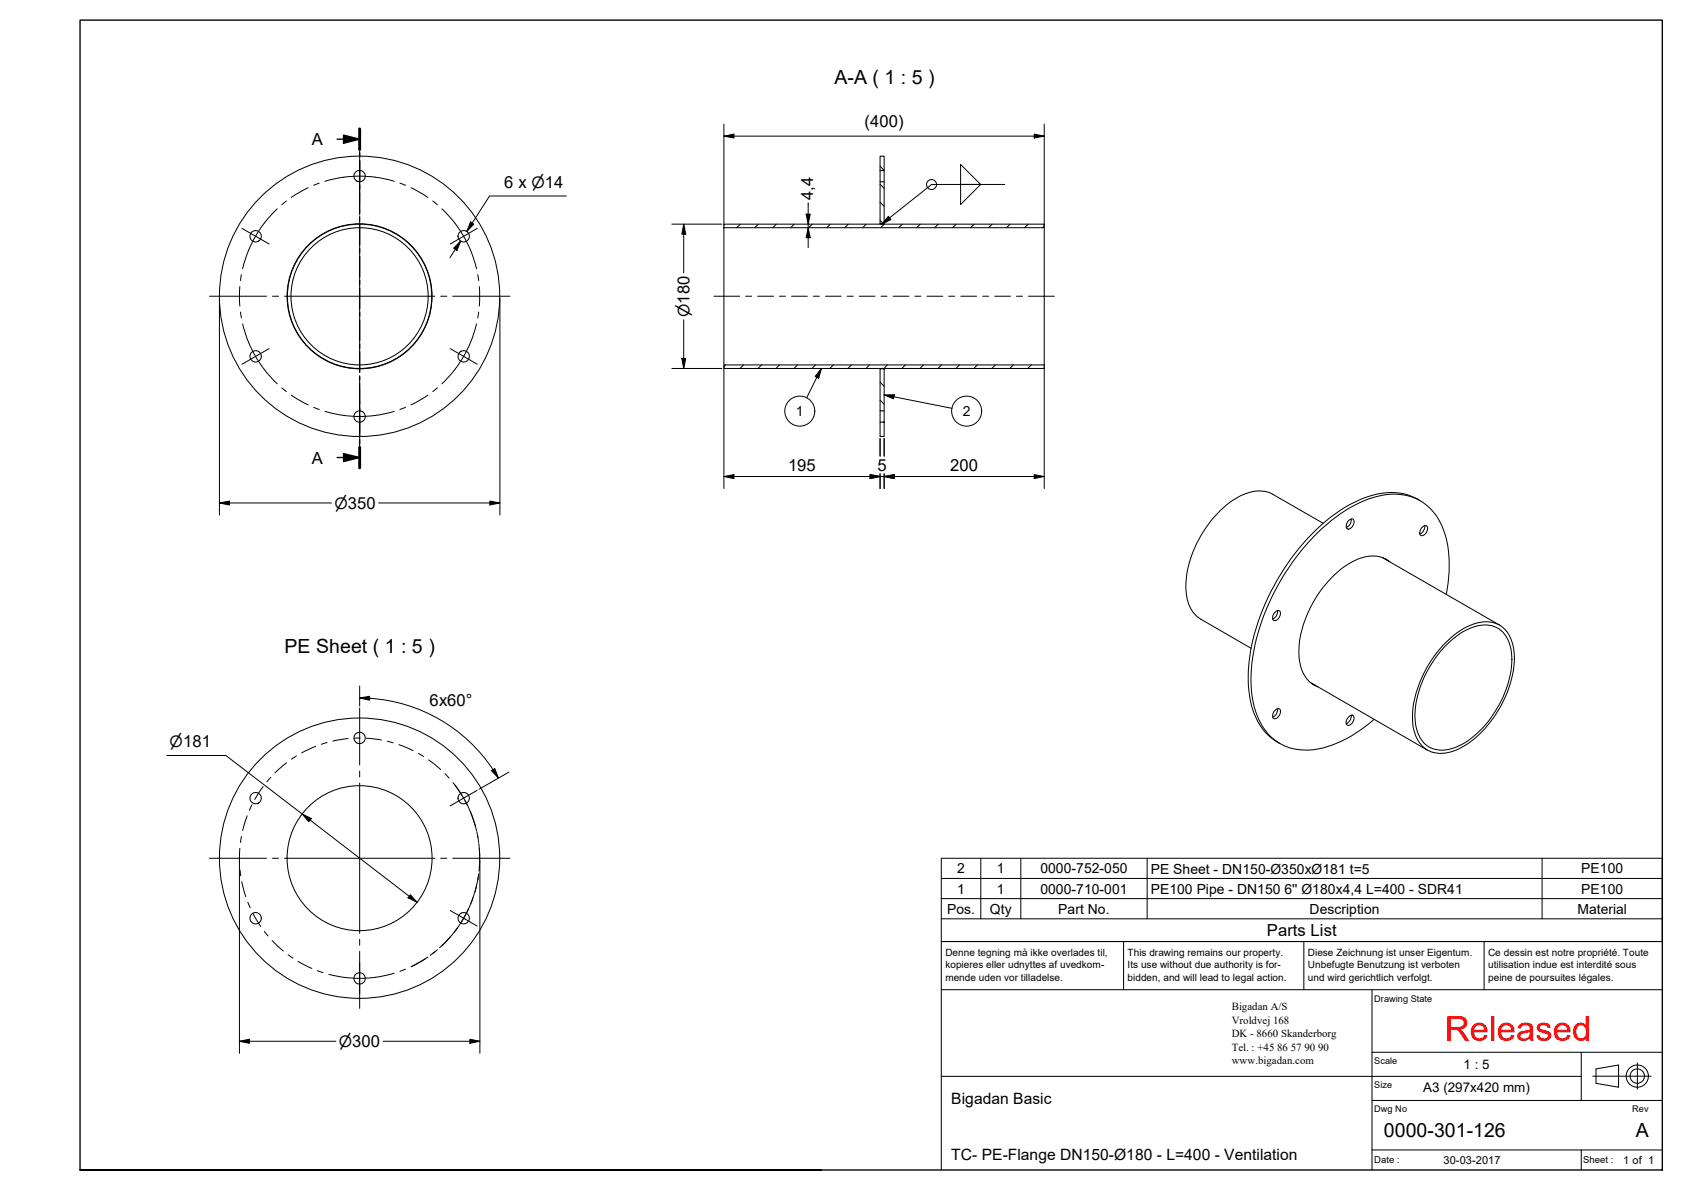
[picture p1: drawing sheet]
<svg xmlns="http://www.w3.org/2000/svg" width="420mm" height="297mm" viewBox="0 0 420 297" stroke-linecap="round" stroke-linejoin="round" font-family="sans-serif">
<!-- layer: Hatch -->
<g fill="none" stroke="#000" stroke-width=".25">
<path d="M184.8 56l-.9 .8M189.3 56l-.9 .8M193.8 56l-.9 .8M198.3 56l-.9 .8M202.8 56l-.9 .8M207.3 56l-.9 .8M211.8 56l-.9 .8M216.2 56l-.8 .8M219.7 55l.9 .9M219.7 50.5l1 1M219.7 46l1 1M219.7 41.5l1 1"/>
<path d="M220.7 56l-.8 .8M225.3 56l-.9 .8M229.7 56l-.8 .8M234.2 56l-.9 .8M238.7 56l-.9 .8M243.2 56l-.9 .8M247.7 56l-.9 .8M252.2 56l-.9 .8M256.7 56l-.9 .8M260.7 56.4l-.4 .4M181.1 91.1l-.4 .4M185.6 91.1l-.9 .9"/>
<path d="M190.1 91.1l-.9 .9M194.6 91.1l-.9 .9M199.1 91.1l-.9 .9M203.6 91.1l-.9 .9M208.1 91.1l-.9 .9M212.6 91.1l-.9 .9M217 91.1l-.8 .9M219.7 99.9l1 1M219.7 95.4l1 1M221.5 91.1l-.8 .9M226 91.1l-.8 .9M230.5 91.1l-.8 .9"/>
<path d="M235 91.1l-.9 .9M239.5 91.1l-.9 .9M244 91.1l-.9 .9M248.5 91.1l-.9 .9M253 91.1l-.9 .9M257.5 91.1l-.9 .9M219.7 108.9l.1 .1M220.7 105.4h.1"/>
</g>
<!-- layer: Visible -->
<g fill="none" stroke="#000" stroke-width=".25">
<path d="M219.7 39h1v3.6h-1zM180.7 56h80v.8h-80zM180.7 56.8v34.3M219.7 45.4h1v10.5h-1zM219.7 42.6v2.8M219.7 55.9v.1M220.7 42.6v2.8M220.7 55.9v.1M260.7 56.8v34.3M180.7 91.1h80v.9h-80zM219.7 92.1h1v10.5h-1zM219.7 92v.1"/>
<path d="M220.7 92v.1M219.7 102.6v2.8M220.7 102.6v2.8h-1v3.6h1v-3.6M330.3 130.6l-12.5-7.2a8.9 8.9 0 0 0-9 .9 28 28 0 0 0-12.8 22 9 9 0 0 0 3.8 8.2l12.5 7.3M336.8 129.9a.71 .71 0 0 1 .9-.3 .71 .71 0 0 1 .3 .9 1.42 1.42 0 0 1-1.8 1.4 1.83 1.83 0 0 1 .6-2zM337.3 129.6a1.93 1.93 0 0 1-1.2 2M345.1 139.2l29.3 16.8M345.7 139.4l.6 .5M354.5 125a15.2 15.2 0 0 0-14.1-.7 43.5 43.5 0 0 0-18.9 16.3 51.8 51.8 0 0 0-9.9 29.3 19.2 19.2 0 0 0 4.9 13.6l3 2.1M355 131.6a.74 .74 0 0 1 1.1-.4 .74 .74 0 0 1 .3 1.1 1.49 1.49 0 0 1-1.7 1.3 1.58 1.58 0 0 1 .3-2zM355.7 131.2a2.18 2.18 0 0 1-1.2 2.1M318.1 153.1l.2-.2a.75 .75 0 0 1 1.1-.5 .75 .75 0 0 1 .2 1.1 1.5 1.5 0 0 1-1.7 1.3l-.2-.8z"/>
<path d="M318.9 152.4a2.01 2.01 0 0 1-1.2 2.1M347 140.2a7.9 7.9 0 0 0-8.6-.3 26.4 26.4 0 0 0-12.2 13.9 19.1 19.1 0 0 0-1.1 13.7 6.7 6.7 0 0 0 3.9 3.9M361.1 148.4a28.6 28.6 0 0 0-1.5-17.9 12.6 12.6 0 0 0-14.4-6.9 32.7 32.7 0 0 0-16.2 9.3 56.6 56.6 0 0 0-16.6 34 22.1 22.1 0 0 0 3.9 15.9 12.7 12.7 0 0 0 12.8 4.1 30.7 30.7 0 0 0 14-7.3M318.2 177.4a.75 .75 0 0 1 .8-.6 .75 .75 0 0 1 .7 .8 1.65 1.65 0 0 1-1.7 1.8 1.39 1.39 0 0 1 .2-2zM318.9 176.9a1.93 1.93 0 0 1-1.2 2.1M327.1 170.3l29.2 16.9M327.7 170.8l.6 .2M336.7 179a.75 .75 0 0 1 1-.5 .75 .75 0 0 1 .3 1.1 1.5 1.5 0 0 1-1.7 1.4 1.52 1.52 0 0 1 .4-2zM337.3 178.5a1.93 1.93 0 0 1-1.2 2.1M361 160.3a14.8 14.8 0 0 1 10.6-5.1 6.7 6.7 0 0 1 6 5.5 21.1 21.1 0 0 1-2.2 14.2 25.3 25.3 0 0 1-12 12.4 7.3 7.3 0 0 1-8.8-1.6 11.2 11.2 0 0 1-1.9-8.2 29.1 29.1 0 0 1 8.3-17.2zM361.3 160.8a14.6 14.6 0 0 1 9.6-4.8 6.5 6.5 0 0 1 6.3 6 23.3 23.3 0 0 1-4.2 16 20.5 20.5 0 0 1-10.9 9 6.4 6.4 0 0 1-8.4-4.9 20.7 20.7 0 0 1 2.8-14.9l2.5-3.9z"/>
<circle cx="63.8" cy="59" r="1.42"/>
<circle cx="89.8" cy="43.9" r="1.42"/>
<circle cx="115.8" cy="59" r="1.42"/>
<circle cx="89.8" cy="74" r="18"/>
<circle cx="89.8" cy="74" r="17.1"/>
<circle cx="89.8" cy="74" r="18.1"/>
<circle cx="89.8" cy="74" r="35"/>
<circle cx="63.8" cy="88.9" r="1.42"/>
<circle cx="115.8" cy="88.9" r="1.42"/>
<circle cx="89.8" cy="104" r="1.42"/>
<circle cx="63.8" cy="199.2" r="1.42"/>
<circle cx="89.8" cy="184.2" r="1.42"/>
<circle cx="115.8" cy="199.2" r="1.42"/>
<circle cx="89.8" cy="214.2" r="18.1"/>
<circle cx="89.8" cy="214.2" r="35"/>
<circle cx="63.8" cy="229.2" r="1.42"/>
<circle cx="115.8" cy="229.2" r="1.42"/>
<circle cx="89.8" cy="244.2" r="1.42"/>
</g>
<!-- layer: Section Line -->
<g fill="none" stroke="#000" stroke-width=".34">
<path d="M84.2 34.7h5.6M85.8 33.7l4 1-4 1.1zM89.8 32.2v5.1M89.8 38.2v1M89.8 40.1v5.1M89.8 46.1v1.1M89.8 48.1v5.1M89.8 54.1v1M89.8 56v5.2M89.8 62v1.1M89.8 64v5.1M89.8 70v1"/>
<path d="M89.8 71.9v5.1M89.8 77.9v1.1M89.8 79.9v5.1M89.8 85.9v1M89.8 87.8v5.1M89.8 93.8v1.1M89.8 95.7v5.2M84.2 114.2h5.6M85.8 113.2l4 1-4 1zM89.8 101.8v1M89.8 103.7v5.1M89.8 109.7v1.1"/>
<path d="M89.8 111.7v5.1"/>
</g>
<path d="M89.8 32.2v5.1M89.8 111.7v5.1" fill="none" stroke="#000" stroke-width=".72"/>
<g fill="#000">
<path d="M85.8 33.7l4 1-4 1.1z" fill-rule="evenodd"/>
<path d="M85.8 113.2l4 1-4 1z" fill-rule="evenodd"/>
</g>
<!-- layer: Symbol -->
<g fill="none" stroke="#000" stroke-width=".25">
<path d="M221.8 54l.6 .8-2.3 1.2zM239.8 41l5 5h-5h5l-5 5zM250.8 46h-18.2l-12.5 10M205.1 92l-.7 2.4-.9-.4zM205.1 92l-3.7 7.3M220.7 98.6l2.6-.1-.2 1.1zM220.7 98.6l17 3.3M235 219.3h180M244.9 214.2v15.1M254.8 214.2v15.1M286.4 214.2v15.1M385 214.2v15.1"/>
<path d="M235 224.3h180v-10.1h-180v15.1M235 229.3v5.7h180v-5.7M415 224.3v5h-180"/>
<circle cx="232.6" cy="46.1" r="1.25"/>
<circle cx="199.7" cy="102.6" r="3.7"/>
<circle cx="241.3" cy="102.6" r="3.7"/>
</g>
<!-- layer: Border -->
<path d="M20 5h395v287h-395zM205 292h-185h185" fill="none" stroke="#000" stroke-width=".34"/>
<!-- layer: Title -->
<g fill="none" stroke="#000" stroke-width=".25">
<path d="M280.5 235v12M325.5 235v12M370.5 235v12M415 235h-180v57M235 247h180M342.5 247v45M235 268.7h159.8M342.5 274.7h72.5M342.5 262.7h72.5M394.8 262.7v12M397.6 268.6h14.6M398.4 266.8l5.7-1v5.6l-5.7-1z"/>
<path d="M408.8 265.3v6.6M342.5 287h72.5M394.8 287v5"/>
<circle cx="408.7" cy="268.6" r="2.77"/>
<circle cx="408.7" cy="268.6" r="1.8"/>
</g>
<!-- layer: Centerline -->
<g fill="none" stroke="#000" stroke-width=".25">
<path d="M69.2 52.1a30 30 0 0 0-8.6 15M71.5 50.2l-1.2 .9M76.9 46.9l-4.2 2.4M79.7 45.7l-1.4 .6M98.4 45.2a30 30 0 0 0-17.3 0M99.8 45.7l1.4 .6M102.6 46.9l4.2 2.4M108 50.2l1.2 .9M110.3 52.1a30 30 0 0 1 8.7 15M59.9 71.5v4.9M60 77.9l.3 1.5M60.3 68.6l-.3 1.4"/>
<path d="M119.3 68.6l.2 1.4M119.5 77.9l-.2 1.5M119.7 71.5v4.9M178.2 73.9h6.5M186.1 73.9h1.6M189.1 73.9h4M194.6 73.9h1.5M197.6 73.9h3.9M203.1 73.9h1.5M206.1 73.9h3.9M211.5 73.9h1.5M214.5 73.9h3.9"/>
<path d="M220 73.9h1.4M223 73.9h3.9M228.4 73.9h1.5M231.4 73.9h4M236.9 73.9h1.4M239.9 73.9h3.9M245.3 73.9h1.5M248.3 73.9h4M253.7 73.9h1.6M256.8 73.9h6.4M60.6 80.8a30 30 0 0 0 8.6 15M70.3 96.8l1.2 1"/>
<path d="M72.7 98.6l4.2 2.5M106.8 98.6l-4.2 2.5M109.2 96.8l-1.2 1M119 80.8a30 30 0 0 1-8.7 15M78.3 101.7l1.4 .5M81.1 102.7a30 30 0 0 0 17.3 0M101.2 101.7l-1.4 .5M65.7 196.3l-2.1 3.3M67.6 194l-1 1.1M71.5 190.4l-2.9 2.5M74 188.7l-1.2 .8M78.8 186.3l-3.5 1.6"/>
<path d="M81.6 185.3l-1.4 .5M86.9 184.4l-3.8 .6M89.9 184.2l-1.5 .1M91.4 184.3l3.8 .4M96.7 185l1.5 .4M99.6 185.9l3.5 1.5M104.5 188.1l1.3 .7M107 189.7l3 2.4M111.1 193.1l1 1.1M113.1 195.4l2.2 3.1M113.6 196a30 30 0 0 1 5.4 11.3M116.1 199.8l.7 1.3"/>
<path d="M59.9 211.8l-.1 3.8M59.9 217.1l.2 1.5M60.3 208.8l-.3 1.5M61.7 203.6l-1.1 3.7M62.9 200.9l-.6 1.3M117.4 202.5l1.3 3.6M119 207.6l.3 1.5M119.3 208.8l.2 1.5M119.4 218.9l-.8 3.8M119.5 218.1l-.2 1.5M119.5 210.6l.3 3.8M119.7 211.8v4.8"/>
<path d="M119.7 215.9l-.1 1.5M60.4 220.1l1 3.7M61.9 225.2l.6 1.4M63.1 227.9l2 3.4M66 232.5l.9 1.1M67.9 234.8l2.8 2.6M71.9 238.3l1.2 .9M74.4 240l3.4 1.7M106.2 239.3l-3.4 1.9M106.8 238.9l-4.2 2.4M108.6 237.6l-1.2 .9M109.2 237.1l-1.2 .9"/>
<path d="M112.4 233.9l-2.7 2.7M114.3 231.5l-.9 1.2M117 226.9l-1.9 3.3M118.1 224.1l-.5 1.4M119 221.1a30 30 0 0 1-8.7 15M79.2 242.3l1.5 .5M98.4 242.9a30 30 0 0 1-16.3 .3M101.2 241.9l-1.4 .6"/>
</g>
<!-- layer: Dimension -->
<g fill="none" stroke="#000" stroke-width=".25">
<path d="M180.7 34l2.5-.5v.9zM180.7 34h80M180.7 31v25.3M258.2 33.5l2.5 .5-2.5 .4zM260.7 31v25.3M117.5 55.4l.8 .6-1.8 1.8zM141.4 48.9h-19.2l-5.7 8.9 1.4-2.1M167.7 56h12.5M170.7 56l.5 2.4h-1zM170.7 56v12.1M201.3 53.5h1l-.5 2.5zM201.8 56.8l.5 2.5h-1z"/>
<path d="M201.8 50.6v11.2M54.8 74.5v54.1M115 60.1l-.9 2.4-.9-.5zM115 60.1l-2.7 4.2M124.8 74.5v54.1M170.7 79.8v12.2M167.7 92h12.5M170.2 89.5h1l-.5 2.5zM180.7 91.6v30.3M260.7 91.6v30.3M180.7 118.9l2.5-.4v1zM180.7 118.9h80"/>
<path d="M217.2 118.5l2.5 .4-2.5 .6zM219.7 109.5v4.4M219.7 118.3v3.6M220.7 118.9l2.5-.4v1zM220.7 109.5v4.4M220.7 118.3v3.6M258.2 118.5l2.5 .4-2.5 .6zM54.8 125.5l2.5-.4v1zM54.8 125.5h28M94.5 125.5h30.3M122.3 125.1l2.5 .4-2.5 .6zM89.8 174.2l2.5-.4v1z"/>
<path d="M89.8 174.2l2.5 .1M89.8 171.2v5M92.3 174.3a40.1 40.1 0 0 1 32.1 19.9M41.7 188.6h14.7l47.7 36.6M122.7 192.3l.8-.5 .9 2.4zM127 192.7l-7.4 4.3M59.8 214.7v48.2M75.4 203.2l2.3 1.1-.6 .8zM119.8 214.7v48.2M102.4 223.3l1.7 1.9-2.2-1.1zM59.8 259.9l2.5-.5v1zM59.8 259.9h24.1"/>
<path d="M95.6 259.9h24.2M117.3 259.4l2.5 .5-2.5 .5z"/>
</g>
<g fill="#000">
<path d="M180.7 34l2.5-.5v.9z" fill-rule="evenodd"/>
<path d="M258.2 33.5l2.5 .5-2.5 .4z" fill-rule="evenodd"/>
<path d="M117.5 55.4l.8 .6-1.8 1.8z" fill-rule="evenodd"/>
<path d="M170.7 56l.5 2.4h-1z" fill-rule="evenodd"/>
<path d="M201.3 53.5h1l-.5 2.5z" fill-rule="evenodd"/>
<path d="M201.8 56.8l.5 2.5h-1z" fill-rule="evenodd"/>
<path d="M115 60.1l-.9 2.4-.9-.5z" fill-rule="evenodd"/>
<path d="M170.2 89.5h1l-.5 2.5z" fill-rule="evenodd"/>
<path d="M180.7 118.9l2.5-.4v1z" fill-rule="evenodd"/>
<path d="M217.2 118.5l2.5 .4-2.5 .6z" fill-rule="evenodd"/>
<path d="M217.2 118.5l2.5 .4-2.5 .6z" fill-rule="evenodd"/>
<path d="M220.7 118.9l2.5-.4v1z" fill-rule="evenodd"/>
<path d="M220.7 118.9l2.5-.4v1z" fill-rule="evenodd"/>
<path d="M258.2 118.5l2.5 .4-2.5 .6z" fill-rule="evenodd"/>
<path d="M54.8 125.5l2.5-.4v1z" fill-rule="evenodd"/>
<path d="M122.3 125.1l2.5 .4-2.5 .6z" fill-rule="evenodd"/>
<path d="M89.8 174.2l2.5-.4v1z" fill-rule="evenodd"/>
<path d="M122.7 192.3l.8-.5 .9 2.4z" fill-rule="evenodd"/>
<path d="M75.4 203.2l2.3 1.1-.6 .8z" fill-rule="evenodd"/>
<path d="M102.4 223.3l1.7 1.9-2.2-1.1z" fill-rule="evenodd"/>
<path d="M59.8 259.9l2.5-.5v1z" fill-rule="evenodd"/>
<path d="M117.3 259.4l2.5 .5-2.5 .5z" fill-rule="evenodd"/>
</g>
<!-- layer: Center Mark -->
<g fill="none" stroke="#000" stroke-width=".25">
<path d="M89.8 36.5v14.2M60.4 57l6.8 3.9M89.8 40.1v7.8M89.8 52.2v1.5M89.8 55.2v37.5M119.1 57l-6.7 3.9M52.3 73.9h14.2M68 73.9h1.6M71 73.9h37.5M110 73.9h1.5M113 73.9h14.3M67.2 87l-6.8 3.9"/>
<path d="M89.8 94.2v1.5M89.8 97.2v14.2M112.4 87l6.7 3.9M89.8 100.1v7.8M89.8 176.7v14.3M89.8 192.5v1.5M89.8 195.5v37.5M119.1 197.3l-6.7 3.9M52.3 214.2h14.2M68 214.2h1.6M71 214.2h37.5M110 214.2h1.5"/>
<path d="M113 214.2h14.3M89.8 234.5v1.5M89.8 237.5v14.2M112.4 227.3l6.7 3.9M89.8 240.3v7.8"/>
</g>
<!-- layer: Symbol -->
<g fill="#000">
<path d="M221.8 54l.6 .8-2.3 1.2z" fill-rule="evenodd"/>
<path d="M205.1 92l-.7 2.4-.9-.4z" fill-rule="evenodd"/>
<path d="M220.7 98.6l2.6-.1-.2 1.1z" fill-rule="evenodd"/>
</g>
<text font-size="8.6" fill="#f00" x="360.7" y="259.7">Released</text>
<g font-size="4.9">
<text x="208.3" y="21.1">A-A ( 1 : 5 )</text>
<text x="71" y="162.9">PE Sheet ( 1 : 5 )</text>
<text x="345.5" y="283.7">0000-301-126</text>
<text x="408.3" y="283.8">A</text>
</g>
<g font-size="4.1">
<text x="215.8" y="31.7">(400)</text>
<text x="77.9" y="36.2">A</text>
<text x="125.9" y="46.8">6 x ⌀14</text>
<text x="203" y="49.9" transform="rotate(-90 203 49.9)">4,4</text>
<text x="77.9" y="115.7">A</text>
<text x="196.7" y="117.5">195</text>
<text x="219" y="117.5">5</text>
<text x="237.2" y="117.5">200</text>
<text x="107.2" y="176.1">6x60°</text>
<text x="316.3" y="233.7">Parts List</text>
</g>
<g font-size="3.9">
<text x="172.2" y="79.1" transform="rotate(-90 172.2 79.1)">⌀180</text>
<text x="83.5" y="127">⌀350</text>
<text x="42.3" y="186.4">⌀181</text>
<text x="84.6" y="261.4">⌀300</text>
<text x="237.5" y="275.5">Bigadan Basic</text>
<text x="237.5" y="289.5">TC- PE-Flange DN150-Ø180 - L=400 - Ventilation</text>
</g>
<g font-size="3.5">
<text x="198.7" y="103.9">1</text>
<text x="240.4" y="103.9">2</text>
<text x="239" y="218">2</text>
<text x="248.9" y="218">1</text>
<text x="259.8" y="218">0000-752-050</text>
<text x="287.3" y="218">PE Sheet - DN150-Ø350xØ181 t=5</text>
<text x="394.8" y="218">PE100</text>
<text x="239" y="223">1</text>
<text x="248.9" y="223">1</text>
<text x="259.8" y="223">0000-710-001</text>
<text x="287.3" y="223.1">PE100 Pipe - DN150</text>
<text x="320.7" y="223.1">6'' Ø180x4,4 L=400 - SDR41</text>
<text x="394.8" y="223">PE100</text>
<text x="236.4" y="228.1">Pos.</text>
<text x="247.1" y="228.1">Qty</text>
<text x="264.2" y="228.1">Part No.</text>
<text x="326.9" y="228.1">Description</text>
<text x="393.8" y="228.1">Material</text>
</g>
<g font-size="3.3">
<text x="365.4" y="266.9">1 : 5</text>
<text x="355.3" y="272.5">A3 (297x420 mm)</text>
</g>
<g font-size="2.8">
<text x="360.3" y="290.5">30-03-2017</text>
<text x="405.3" y="290.5">1 of 1</text>
</g>
<g font-size="2.7">
<text x="307.5" y="252">Bigadan A/S</text>
<text x="307.5" y="255.5">Vroldvej 168</text>
<text x="307.5" y="262.3">Tel. : +45</text>
<text x="307.5" y="258.9">DK - 8660 Skanderborg</text>
<text x="318.9" y="262.3">86</text>
<text x="322.2" y="262.3">57</text>
<text x="325.6" y="262.3">90</text>
<text x="329.1" y="262.3">90</text>
<text x="307.5" y="265.7">www.bigadan.com</text>
</g>
<g font-size="2.5">
<text x="236" y="238.5">Denne tegning må ikke overlades til,</text>
<text x="281.5" y="238.5">This drawing remains our property.</text>
<text x="326.5" y="238.5">Diese Zeichnung ist unser Eigentum.</text>
<text x="371.5" y="238.5">Ce dessin est notre propriété. Toute</text>
<text x="236" y="241.6">kopieres eller udnyttes af uvedkom-</text>
<text x="236" y="244.8">mende uden vor tilladelse.</text>
<text x="281.5" y="244.8">bidden, and will lead to legal action.</text>
<text x="281.5" y="241.6">Its use without due authority is for-</text>
<text x="326.5" y="241.6">Unbefugte Benutzung ist verboten</text>
<text x="326.5" y="244.8">und wird gerichtlich verfolgt.</text>
<text x="371.5" y="241.6">utilisation indue est interdité sous</text>
<text x="371.5" y="244.8">peine de poursuites légales.</text>
</g>
<g font-size="2.4">
<text x="343.1" y="290.4">Date :</text>
<text x="395.2" y="290.4">Sheet :</text>
</g>
<g font-size="2.3">
<text x="343.1" y="250">Drawing State</text>
<text x="343.1" y="265.7">Scale</text>
<text x="343.1" y="271.7">Size</text>
<text x="343.1" y="277.7">Dwg No</text>
<text x="407.5" y="277.7">Rev</text>
</g>
</svg>
